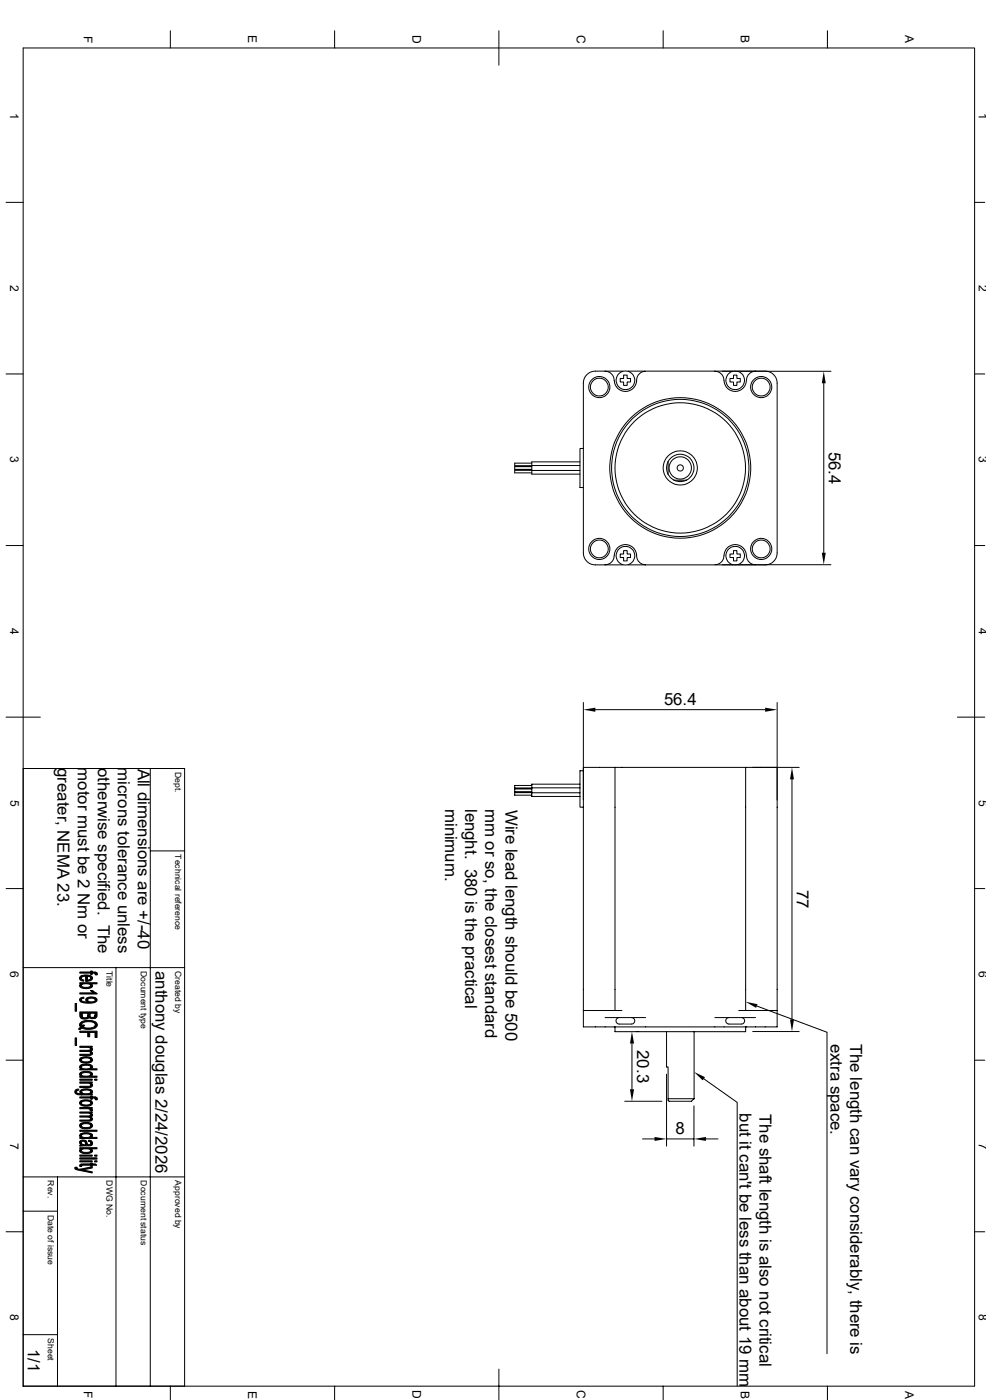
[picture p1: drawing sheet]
<svg xmlns="http://www.w3.org/2000/svg" width="297mm" height="420mm" viewBox="0 0 297 420" stroke-linecap="round" stroke-linejoin="round" font-family="sans-serif">
<g fill="none" stroke="#000" stroke-width=".3">
<path d="M6.9 14.4h285.2v401.4h-285.2zM51.1 9.2v5.2M100.3 9.2v5.2M149.5 9.2v10.4M198.8 9.2v5.2M248 9.2v5.2M1.8 60.7h5.1M292.1 60.7h3M1.8 112.2h5.1M185.9 113.5h1v-1h1.1v1h1v1.1h-1v1h-1.1v-1h-1zM186.7 111.3h-8.3a3.6 3.6 0 0 0-3.6 3.6v51a3.6 3.6 0 0 0 3.6 3.6h8.3M188.2 111.3l60.8 .1"/>
<path d="M193.5 111.4a2.86 2.86 0 0 0-2.7 3.2 3.4 3.4 0 0 1-3.9 2.8 3.4 3.4 0 0 1-2.9-3.7 2.74 2.74 0 0 0-2.6-2.3M214.2 111.4a2.92 2.92 0 0 1 2.8 3.2 3.3 3.3 0 0 0 3.6 2.8 3.3 3.3 0 0 0 3.1-3.3M218.8 113.5h1v-1h1.1v1h1v1.1h-1v1h-1.1v-1h-1zM226.4 111.4a2.75 2.75 0 0 0-2.7 2.7M229.3 111.3a3.6 3.6 0 0 1 3.6 3.6v51a3.6 3.6 0 0 1-3.6 3.6h-8.2M246.9 115v50.8M292.1 112.2h3M159.4 140h-5.1v.8h5.1M159.4 138.9h-5.1v.8h19.5M173.8 138.6h-14.4v2.5M174.8 134.5h-1v11.8h1M200.2 138.5v3.8"/>
<path d="M159.4 141.1h-5.1v.8h5.1M159.4 141.1h14.4M159.4 141.1v1.1h14.4M202 144.1h3.8M1.8 163.7h5.1M181.4 169.4a2.92 2.92 0 0 0 2.7-3.2 3.4 3.4 0 0 1 3.8-2.8 3.4 3.4 0 0 1 2.9 3.7 2.74 2.74 0 0 0 2.7 2.3M185.9 166.2h1v-1h1.1v1h1v1.1h-1v1h-1.1v-1h-1zM188.2 169.5h31.4M216.4 169.4h32.6M218.8 166.2h1v-1h1.1v1h1v1.1h-1v1h-1.1v-1h-1zM223.7 166.7a3.4 3.4 0 0 0-3.6-3.3 3.4 3.4 0 0 0-3.2 3.7 2.74 2.74 0 0 1-2.7 2.3M223.7 166.7a2.75 2.75 0 0 0 2.7 2.7"/>
<path d="M292.1 163.7h3M1.8 215.1h10.3M174.8 210.7v97.4h58.1v-77.9h-9.4M178.4 212.9h50.9M232.9 210.7v29.3M286.9 215.1h8.2M6.9 230.5h48.4v185.3M45 230.5v185.3M159.4 236.7h-5.1v.8h5.1M159.4 235.6h-5.1v.8h5.1M159.4 236.3h14.4M173.8 235.2h-14.4v3.7h14.4"/>
<path d="M173.8 237.8h-19.5v.7h5.1M174.8 230.2h9.5M174.8 231.2h-1v10.9h1M184.3 230.2h39.2v72.9M184.3 230.2v72.9M225.6 230.2h13.9M237.4 233.8v72.1M45 255.3h10.3M1.8 266.6h5.1M292.1 266.6h3M6.9 290.3h48.4M34.8 290.3v125.5"/>
<path d="M1.8 318.1h5.1M174.8 303.1h11.6M181.4 305.3h12.1M184.3 308.1v1.4h39.2v-1.4M189.3 305.3a1 1 0 0 1 .9 1.1 1 1 0 0 1-1.3 .8h-1.4a2.88 2.88 0 0 1-2.8-.5 .95 .95 0 0 1 .9-1.4M189.4 313.1v13.7M190.6 309.5h1M199.8 309.5v10.6h.4v10l.3 .3h6.7l.8-.8M208 309.5v20.1M214.2 305.3h12.2M221.4 303.1h11.5M222.2 305.3a1 1 0 0 1 .9 1.2 1 1 0 0 1-1.3 .7h-1.5a2.88 2.88 0 0 1-2.7-.5 .95 .95 0 0 1 .9-1.4"/>
<path d="M225.6 309.5h13.9M226.8 301.8l21.1 7.9v96.4M292.1 318.1h3M187.2 330.4h11.2M199.8 322.2v21.6M200.2 329.6h7.8M208 331.8v12M210.9 323.6l10 7.1v85.1M6.9 353.1h48.4M17.2 353.1v62.7M192.6 341.7h3.6M199.8 341.7h8.2"/>
<path d="M211.6 341.7h3.6M1.8 369.5h5.1M6.9 363.3h10.3M292.1 369.5h3M6.9 400.4h10.3M51.1 415.8v4.1M100.3 415.8v4.1M149.5 410.7v9.2M198.8 415.8v4.1M248 415.8v4.1"/>
<circle cx="179.6" cy="116.1" r="2.66"/>
<circle cx="179.6" cy="116.1" r="3.2"/>
<circle cx="187.4" cy="114.1" r="2.8"/>
<circle cx="220.3" cy="114.1" r="2.8"/>
<circle cx="228.1" cy="116.1" r="2.66"/>
<circle cx="228.1" cy="116.1" r="3.2"/>
<circle cx="203.9" cy="140.4" r="19.6"/>
<circle cx="203.9" cy="140.4" r="5.1"/>
<circle cx="203.9" cy="140.4" r="4.1"/>
<circle cx="203.9" cy="140.4" r=".94"/>
<circle cx="203.9" cy="140.4" r="3.3"/>
<circle cx="203.9" cy="140.4" r="21.1"/>
<circle cx="203.9" cy="140.4" r="20.6"/>
<circle cx="179.6" cy="164.7" r="2.66"/>
<circle cx="179.6" cy="164.7" r="3.2"/>
<circle cx="187.4" cy="166.7" r="2.8"/>
<circle cx="220.3" cy="166.7" r="2.8"/>
<circle cx="228.1" cy="164.7" r="2.66"/>
<circle cx="228.1" cy="164.7" r="3.2"/>
</g>
<g fill="#000" stroke="#000" stroke-width=".3">
<path d="M24.3 295.1l.1 .6z" fill-rule="evenodd"/>
<path d="M24 293l.3-.3 .1 .9 .7 .4v.3a.92 .92 0 0 1-1-.3 .92 .92 0 0 1-.1-1z" fill-rule="evenodd"/>
<path d="M24 299.5l1-.4 .2 .4-.7 .2-.2 .9a.68 .68 0 0 1-.3-1.1z" fill-rule="evenodd"/>
<path d="M24.3 292.7l1.1-.2 1.5 .1 .3 .2v.7l-.3-.5-.7-.1-.1 1.5h-.4v-1.5l-1 .1-.3 .5z" fill-rule="evenodd"/>
<path d="M26.2 292.9v1.1h.1l.8-.3 .1-.9a.83 .83 0 0 1 .4 1.1 .83 .83 0 0 1-1.1 .4l-.4 .1z" fill-rule="evenodd"/>
<path d="M24 295.3l.3-.2 .1 .6a2.23 2.23 0 0 0 2.8 0v-.6a.68 .68 0 0 1 .5 .9 .68 .68 0 0 1-.8 .5h-1.8a.9 .9 0 0 1-.9-.2 .9 .9 0 0 1-.2-1z" fill-rule="evenodd"/>
<path d="M27.2 297.2h.6l.2 .2-.1 .5z" fill-rule="evenodd"/>
<path d="M23.9 291.6h3.3v-.3h.4v.3h1v.6l-.4-.3h-.6v.5h-.4v-.5h-3.3z" fill-rule="evenodd"/>
<path d="M26.1 299.3l.9-.2 1.2 .1 .4 .1v.7a1.44 1.44 0 0 0-2.4 0z" fill-rule="evenodd"/>
<path d="M23.9 294.8h5.2v.3h-1.9v.6a2.28 2.28 0 0 0-2.8-.2v-.4h-.5z" fill-rule="evenodd"/>
<path d="M23.9 297.9h4l.1-.5 1.1 .6v.2h-5.2z" fill-rule="evenodd"/>
<path d="M24.3 299.9a2.03 2.03 0 0 0 2.1 .7v-.3l.1 .1a1.58 1.58 0 0 0 2.1-.4v-.7a.79 .79 0 0 1 .4 1 .79 .79 0 0 1-.9 .5l-2 .1-1.5-.2-.3-.1z" fill-rule="evenodd"/>
<path d="M28.6 291.6l.5 .2v.7l-.6-.1z" fill-rule="evenodd"/>
<path d="M22.5 301h.4v2.4h-.4z" fill-rule="evenodd"/>
<path d="M22.5 311.4h.4v2.2h-.4z" fill-rule="evenodd"/>
<path d="M24 308.3l.2-.2-.2 .8-.5-.2z" fill-rule="evenodd"/>
<path d="M24.8 307.5l.6 .1-.6 .5z" fill-rule="evenodd"/>
<path d="M24.6 304v.7a.89 .89 0 0 0 .8 .7 .89 .89 0 0 0 .9-.8l-.1 1h-1.6z" fill-rule="evenodd"/>
<path d="M25.8 299.6l.3-.3 .3 1.3-.7-.4z" fill-rule="evenodd"/>
<path d="M23.9 315.1l3.2-.2 .1 1-.4-.4-2.9-.1z" fill-rule="evenodd"/>
<path d="M24.3 317.3l.8-.3 1.6 .1 .5 .1v.8a2.12 2.12 0 0 0-2.7-.3l-.1 .3z" fill-rule="evenodd"/>
<path d="M27.1 314.2l.1 .5z" fill-rule="evenodd"/>
<path d="M23.9 313.9h3.7v.3h-.5v.3l-.8-.3h-2.4z" fill-rule="evenodd"/>
<path d="M27.3 314.2a.58 .58 0 0 1 .4 .7 .58 .58 0 0 1-.6 .4z" fill-rule="evenodd"/>
<path d="M23.9 316.3l3.1-.1 .2-.8a.62 .62 0 0 1 .5 .8 .62 .62 0 0 1-.8 .4h-3z" fill-rule="evenodd"/>
<path d="M24 317.5l.3-.2 .1 .7a2.12 2.12 0 0 0 2.7 .2l.1-1a.87 .87 0 0 1 .4 1.1 .87 .87 0 0 1-1 .6h-.9a1.37 1.37 0 0 1-1.8-1.1z" fill-rule="evenodd"/>
<path d="M26.9 304v.6a.8 .8 0 0 0 .8 .6 .8 .8 0 0 0 .8-.7v1h-1.3l-.4-.1z" fill-rule="evenodd"/>
<path d="M24.4 307.5l.2 .3 .2-.3v.6l.4 .2 1.8 .1a1.44 1.44 0 0 0 1.6-.9v.9l-1.5 .4h-1.3l-1.4-.4z" fill-rule="evenodd"/>
<path d="M23.9 303.6h5.2v1.2l-.6 .7v-1.5h-1.6l-.1 1.4-.1-.2-.4 .3v-1.5h-1.7l-.1 1.6-.5-.5z" fill-rule="evenodd"/>
<path d="M23.9 309.3h5.2v1.9h-.6v-1.5h-1.6v1.3h-.6v-1.3h-2.4z" fill-rule="evenodd"/>
<path d="M24.1 306.8l.6-.4 1.2-.3 2.3 .3a1.05 1.05 0 0 1 .9 .8 1.05 1.05 0 0 1-.5 1.2v-.9a1.6 1.6 0 0 0-2.1-1h-.9a1.21 1.21 0 0 0-1.2 1v.9l-.2 .3v-.6a.88 .88 0 0 1-.1-1.3z" fill-rule="evenodd"/>
<path d="M22.9 326.8l.7-.1-.1 .4-.4 .1-.2 .3z" fill-rule="evenodd"/>
<path d="M23.9 339h5.2v.4h-5.2z" fill-rule="evenodd"/>
<path d="M24.1 319.6l.2-.2 .1 1.3a.58 .58 0 0 1-.5-.4 .58 .58 0 0 1 .2-.7z" fill-rule="evenodd"/>
<path d="M24.1 321.8l.2-.2 .1 1.2-.6-.4z" fill-rule="evenodd"/>
<path d="M22.6 327.1l.3-.3v.7a1.09 1.09 0 0 0 1.5 .6v.4l-.3-.1a1.11 1.11 0 0 1-1.2-.1 1.11 1.11 0 0 1-.4-1.2z" fill-rule="evenodd"/>
<path d="M24.3 330.2l1-.3 1.5 .1 .4 .2v.7a1.99 1.99 0 0 0-2.8 0z" fill-rule="evenodd"/>
<path d="M23.9 334.8l3.2-.2 .1 1-.6-.4-2.7-.1z" fill-rule="evenodd"/>
<path d="M24.3 337l1.1-.3 1.5 .1 .3 .2v.7a1.9 1.9 0 0 0-2.8 0z" fill-rule="evenodd"/>
<path d="M27.2 327.6v.5z" fill-rule="evenodd"/>
<path d="M27.1 324.9l.1 .6z" fill-rule="evenodd"/>
<path d="M27.1 333.9l.1 .5z" fill-rule="evenodd"/>
<path d="M23.9 324.6h3.7v.3h-.5v.3l-.6-.2h-2.6z" fill-rule="evenodd"/>
<path d="M24.5 327.6a2.02 2.02 0 0 0 2.7 0v.5h.4v.4h-3.2z" fill-rule="evenodd"/>
<path d="M23.9 332.2h3.7v.4h-.5v.4l-.7-.4h-2.5z" fill-rule="evenodd"/>
<path d="M23.9 333.6h3.7v.3h-.5v.3l-.7-.3h-2.5z" fill-rule="evenodd"/>
<path d="M23.9 323.7h3.7v.4h-3.7z" fill-rule="evenodd"/>
<path d="M24.3 319.4l1.9-.2a1.05 1.05 0 0 1 1.5 1.1l-.5 .3v-.5a2.31 2.31 0 0 0-2.8-.1z" fill-rule="evenodd"/>
<path d="M24.3 321.6l2.1-.2a.88 .88 0 0 1 1 .2 .88 .88 0 0 1 .1 1.1l-.3 .1v-.5a2.05 2.05 0 0 0-2.8 0z" fill-rule="evenodd"/>
<path d="M23.9 325.9h2.9l.4-.3 .1-.6a.69 .69 0 0 1 .4 .9 .69 .69 0 0 1-.9 .3l-2.9 .1z" fill-rule="evenodd"/>
<path d="M24.1 327.1l1-.4h1.4a.88 .88 0 0 1 .9 .2 .88 .88 0 0 1 .2 1l-.4 .2v-.5a1.89 1.89 0 0 0-2.7 0l-.1 .9v-.4l-.5-.5z" fill-rule="evenodd"/>
<path d="M24.1 330.4l.2-.2 .1 .7a2 2 0 0 0 2.6 .4l.2-.3v-.8a.87 .87 0 0 1 .4 1.1 .87 .87 0 0 1-1 .5l-1.1 .1a1.16 1.16 0 0 1-1.5-1.4z" fill-rule="evenodd"/>
<path d="M27.1 332.6l.6 .3-.1 .5-.6-.2z" fill-rule="evenodd"/>
<path d="M27.3 333.9a.58 .58 0 0 1 .4 .7 .58 .58 0 0 1-.6 .5z" fill-rule="evenodd"/>
<path d="M23.9 336h2.9l.4-.3v-.6a.67 .67 0 0 1 .5 .9 .67 .67 0 0 1-1 .3h-2.8z" fill-rule="evenodd"/>
<path d="M24 337.2l.3-.2 .1 .7a1.99 1.99 0 0 0 2.8 0v-.7a.83 .83 0 0 1 .5 1 .83 .83 0 0 1-1 .5l-.8 .1a1.62 1.62 0 0 1-2.1-1z" fill-rule="evenodd"/>
<path d="M23.9 329.1h3.3v-.3h.4v.3h1v.6l-.4-.3h-.6v.4h-.4v-.4h-3.3z" fill-rule="evenodd"/>
<path d="M28.4 323.7h.7v.4h-.7z" fill-rule="evenodd"/>
<path d="M23.9 320.7h.5v-.4a2.24 2.24 0 0 0 2.8-.2v.5h1.9v.4h-5.2z" fill-rule="evenodd"/>
<path d="M23.9 322.8h.5v-.3a2.5 2.5 0 0 0 2.8-.1v.4h1.9v.4h-5.2z" fill-rule="evenodd"/>
<path d="M28.6 329.1l.5 .2v.6h-.6z" fill-rule="evenodd"/>
<path d="M22.5 350.2l.6-.1-.1 .8-.5-.3z" fill-rule="evenodd"/>
<path d="M23.9 347.3h5.2v.4h-5.2z" fill-rule="evenodd"/>
<path d="M24.3 342.8l.1 .7z" fill-rule="evenodd"/>
<path d="M24.1 340.2l.2-.1 .1 1.1-.6-.5z" fill-rule="evenodd"/>
<path d="M24.3 344.7l.1 .4z" fill-rule="evenodd"/>
<path d="M24.1 349.3l.4-.1v.7h-.6z" fill-rule="evenodd"/>
<path d="M23.9 342.3a1.65 1.65 0 0 1 2 0l-.1 1.1-.1-.2a.72 .72 0 0 0-.5-.8 .72 .72 0 0 0-.9 .4v.6l-.4-.5z" fill-rule="evenodd"/>
<path d="M26.6 342.1l.6 .1v.7l-.1-.3-.6-.2z" fill-rule="evenodd"/>
<path d="M23.9 350.8l3.7-.8v.4l-2.8 .5z" fill-rule="evenodd"/>
<path d="M23 350.4l.4 .3 4.2 .8v.4l-4.5-1z" fill-rule="evenodd"/>
<path d="M23.9 346.5h3.7v.3h-3.7z" fill-rule="evenodd"/>
<path d="M23.9 348.2h3.7v.4h-3.7z" fill-rule="evenodd"/>
<path d="M24.3 340.1l2.1-.3a1 1 0 0 1 1.2 1.2l-.4 .2v-.5a2.1 2.1 0 0 0-2.8 0z" fill-rule="evenodd"/>
<path d="M24.4 343l.5 .4h.9l.1-1.1 .1 .2a.69 .69 0 0 0 .3 .8 .69 .69 0 0 0 .9-.1v-1a.84 .84 0 0 1 .5 1.1 .84 .84 0 0 1-1.2 .4l-2.6 .2v-.4h.5z" fill-rule="evenodd"/>
<path d="M24.1 344.8l.2-.1 .1 .4a2.12 2.12 0 0 0 2.6 .4l.2-.3v-.6a.68 .68 0 0 1 .5 .9 .68 .68 0 0 1-.8 .4l-1.7 .1a.94 .94 0 0 1-1-.2 .94 .94 0 0 1-.2-1z" fill-rule="evenodd"/>
<path d="M24.5 349.2h2.7v-.3h.4v.3h1l.4 .3h-1.4v.4h-.4v-.4h-2.6l-.1 .2z" fill-rule="evenodd"/>
<path d="M28.4 346.5h.7v.3h-.7z" fill-rule="evenodd"/>
<path d="M28.4 348.2h.7v.4h-.7z" fill-rule="evenodd"/>
<path d="M23.9 341.2h.5l.1-.3a2.26 2.26 0 0 0 2.7-.2v.5h1.9v.3h-5.2z" fill-rule="evenodd"/>
<path d="M23.9 344.3h5.2v.3h-1.9v.6a2.31 2.31 0 0 0-2.7-.3l-.1-.3h-.5z" fill-rule="evenodd"/>
</g>
<path d="M246.9 111.4l.6 3.6h-1.2zM246.3 165.8h1.2l-.6 3.6zM174.8 212.9l3.6-.6v1.2zM229.3 212.3l3.6 .6-3.6 .6zM237.4 230.2l.6 3.6h-1.2zM189.4 309.5l.6 3.6h-1.2zM223.4 300.5l3.6 .7-.4 1.1zM236.8 305.9h1.2l-.6 3.6zM188.8 326.8h1.2l-.6 3.6zM208 321.6l3.3 1.5-.7 1zM196.2 341.1l3.6 .6-3.6 .6zM208 341.7l3.6-.6v1.2z" fill="#000"/>
<g font-size="5">
<text x="248.4" y="135.5" transform="rotate(90 248.4 135.5)">56.4</text>
<text x="199" y="211.4">56.4</text>
<text x="17.3" y="230.4" transform="rotate(90 17.3 230.4)">greater, NEMA 23.</text>
<text x="23.3" y="230.2" transform="rotate(90 23.3 230.2)">motor must be 2 Nm or</text>
<text x="29.3" y="230.4" transform="rotate(90 29.3 230.4)">otherwise specified. The</text>
<text x="35.3" y="230.2" transform="rotate(90 35.3 230.2)">microns tolerance unless</text>
<text x="41.4" y="230.5" transform="rotate(90 41.4 230.5)">All dimensions are +/-40</text>
<text x="133.4" y="242.6" transform="rotate(90 133.4 242.6)">minimum.</text>
<text x="139.4" y="242.6" transform="rotate(90 139.4 242.6)">lenght. 380 is the practical</text>
<text x="145.5" y="242.6" transform="rotate(90 145.5 242.6)">mm or so, the closest standard</text>
<text x="151.5" y="242.9" transform="rotate(90 151.5 242.9)">Wire lead length should be 500</text>
<text x="238.8" y="267" transform="rotate(90 238.8 267)">77</text>
<text x="46.6" y="291.3" transform="rotate(90 46.6 291.3)">anthony douglas 2/24/2026</text>
<text x="190.9" y="315" transform="rotate(90 190.9 315)">20.3</text>
<text x="248.9" y="313.1" transform="rotate(90 248.9 313.1)">extra space.</text>
<text x="254.8" y="313.1" transform="rotate(90 254.8 313.1)">The length can vary considerably, there is</text>
<text x="221.7" y="334" transform="rotate(90 221.7 334)">but it can't be less than about 19 mm</text>
<text x="227.7" y="334.2" transform="rotate(90 227.7 334.2)">The shaft length is also not critical</text>
<text x="202.5" y="340.2">8</text>
<text x="8.3" y="404.6" transform="rotate(90 8.3 404.6)">1/1</text>
</g>
<g font-size="3.6">
<text x="25.1" y="10.7" transform="rotate(90 25.1 10.7)">F</text>
<text x="74.4" y="10.6" transform="rotate(90 74.4 10.6)">E</text>
<text x="123.6" y="10.5" transform="rotate(90 123.6 10.5)">D</text>
<text x="172.8" y="10.5" transform="rotate(90 172.8 10.5)">C</text>
<text x="222.1" y="10.6" transform="rotate(90 222.1 10.6)">B</text>
<text x="271.3" y="10.6" transform="rotate(90 271.3 10.6)">A</text>
<text x="3.1" y="34" transform="rotate(90 3.1 34)">1</text>
<text x="293.4" y="34" transform="rotate(90 293.4 34)">1</text>
<text x="3.1" y="85.4" transform="rotate(90 3.1 85.4)">2</text>
<text x="293.4" y="85.4" transform="rotate(90 293.4 85.4)">2</text>
<text x="3.1" y="136.9" transform="rotate(90 3.1 136.9)">3</text>
<text x="293.4" y="136.9" transform="rotate(90 293.4 136.9)">3</text>
<text x="3.1" y="188.4" transform="rotate(90 3.1 188.4)">4</text>
<text x="293.4" y="188.4" transform="rotate(90 293.4 188.4)">4</text>
<text x="3.1" y="239.9" transform="rotate(90 3.1 239.9)">5</text>
<text x="293.4" y="239.9" transform="rotate(90 293.4 239.9)">5</text>
<text x="3.1" y="291.3" transform="rotate(90 3.1 291.3)">6</text>
<text x="293.4" y="291.3" transform="rotate(90 293.4 291.3)">6</text>
<text x="3.1" y="342.8" transform="rotate(90 3.1 342.8)">7</text>
<text x="293.4" y="342.8" transform="rotate(90 293.4 342.8)">7</text>
<text x="3.1" y="394.3" transform="rotate(90 3.1 394.3)">8</text>
<text x="293.4" y="394.3" transform="rotate(90 293.4 394.3)">8</text>
<text x="25.1" y="417.3" transform="rotate(90 25.1 417.3)">F</text>
<text x="74.4" y="417.2" transform="rotate(90 74.4 417.2)">E</text>
<text x="123.6" y="417.1" transform="rotate(90 123.6 417.1)">D</text>
<text x="172.8" y="417.1" transform="rotate(90 172.8 417.1)">C</text>
<text x="222.1" y="417.2" transform="rotate(90 222.1 417.2)">B</text>
<text x="271.3" y="417.2" transform="rotate(90 271.3 417.2)">A</text>
</g>
<g font-size="2.6">
<text x="52.5" y="231.6" transform="rotate(90 52.5 231.6)">Dept.</text>
<text x="52.5" y="256.3" transform="rotate(90 52.5 256.3)">Technical reference</text>
<text x="31.9" y="291.3" transform="rotate(90 31.9 291.3)">Title</text>
<text x="42.2" y="291.3" transform="rotate(90 42.2 291.3)">Document type</text>
<text x="52.5" y="291.3" transform="rotate(90 52.5 291.3)">Created by</text>
<text x="14.4" y="354.1" transform="rotate(90 14.4 354.1)">Rev.</text>
<text x="31.9" y="354.1" transform="rotate(90 31.9 354.1)">DWG No.</text>
<text x="42.2" y="354.1" transform="rotate(90 42.2 354.1)">Document status</text>
<text x="52.5" y="354.1" transform="rotate(90 52.5 354.1)">Approved by</text>
<text x="14.4" y="364.4" transform="rotate(90 14.4 364.4)">Date of issue</text>
<text x="14.4" y="401.4" transform="rotate(90 14.4 401.4)">Sheet</text>
</g>
</svg>
